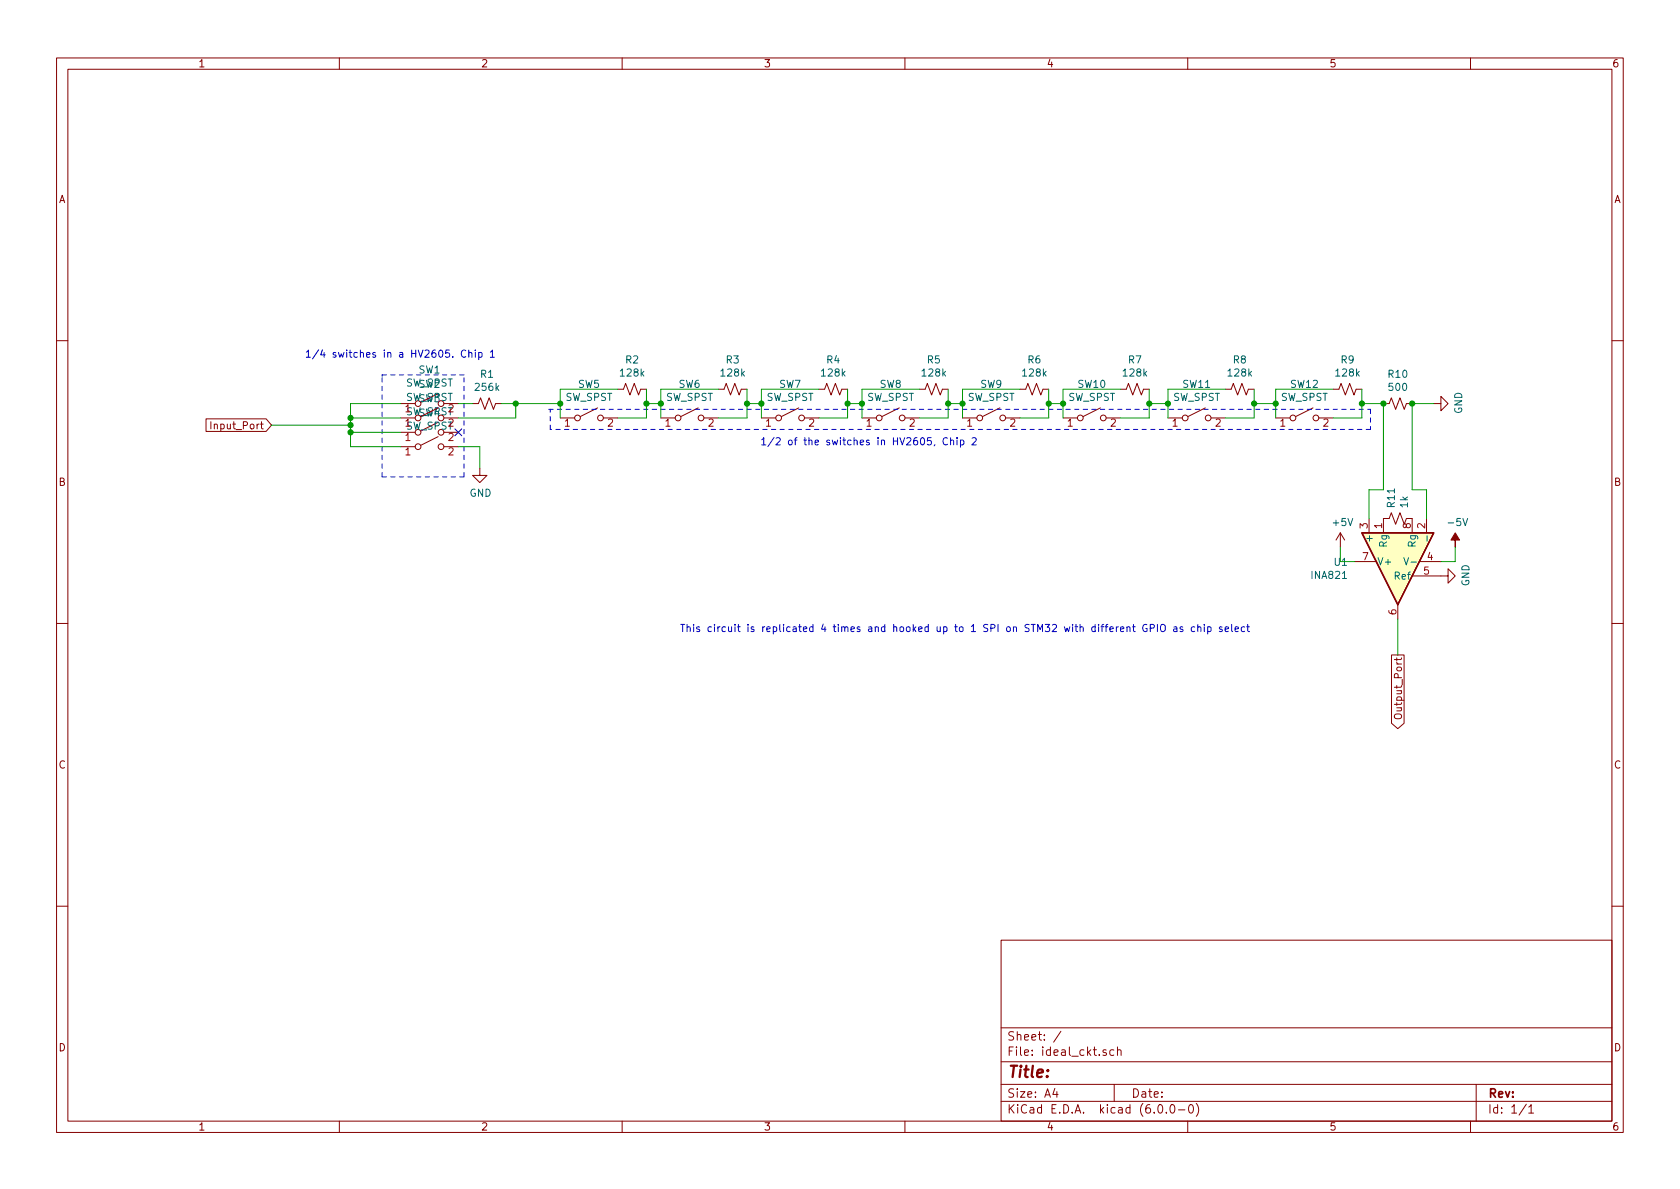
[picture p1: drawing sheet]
<svg xmlns="http://www.w3.org/2000/svg" width="297mm" height="210mm" viewBox="0 0 297 210" stroke-linecap="round" stroke-linejoin="round" font-family="sans-serif">
<g fill="none" stroke="#840000" stroke-width=".18">
<path d="M10 10.2h277v190.1h-277zM12 12.2h273v186.1h-273zM60 10.2v2M110 10.2v2M160 10.2v2M210 10.2v2M260 10.2v2M10 60.2h2M36.4 74.1h10.7l.9 1.1-.9 1.1h-10.7zM37.3 74.6v1.2M70.9 71.4h2.5M70.9 73.9h2.5"/>
<path d="M70.9 76.4h2.5M70.9 79h2.5M77.5 74.7l-3.1 1.5M77.5 77.2l-3.1 1.5M77.5 69.6l-3.1 1.5M77.5 72.1l-3.1 1.6M78.5 71.4h2.5M78.5 73.9h2.5M78.5 76.4h2.5M78.5 79h2.5M83.6 71.4h1l.4-1 .7 2 .8-2 .7 2 .4-1h1M99.1 73.9h2.5"/>
<path d="M105.7 72.1l-3.1 1.6M106.7 73.9h2.5M109.2 68.8h1l.4-1 .8 2 .7-2 .8 2 .4-1h1M116.8 73.9h2.6M123.4 72.1l-3 1.6M124.5 73.9h2.5M127 68.8h1l.4-1 .8 2 .7-2 .8 2 .4-1h1M134.6 73.9h2.6M141.2 72.1l-3 1.6M142.2 73.9h2.6M144.8 68.8h1l.4-1 .7 2 .8-2 .8 2 .3-1h1.1M152.4 73.9h2.5"/>
<path d="M159 72.1l-3 1.6M160 73.9h2.6M162.6 68.8h1l.4-1 .7 2 .8-2 .7 2 .4-1h1M170.2 73.9h2.5M176.8 72.1l-3.1 1.6M177.8 73.9h2.5M180.3 68.8h1.1l.3-1 .8 2 .8-2 .7 2 .4-1h1M188 73.9h2.5M194.6 72.1l-3.1 1.6M195.6 73.9h2.5M198.1 68.8h1l.4-1 .8 2 .7-2 .8 2 .4-1h1M206.5 73.9h2.5"/>
<path d="M213.1 72.1l-3 1.6M214.1 73.9h2.6M216.7 68.8h1l.4-1 .7 2 .8-2 .7 2 .4-1h1M225.6 73.9h2.5M232.2 72.1l-3.1 1.6M233.2 73.9h2.5M235.7 68.8h1l.4-1 .8 2 .7-2 .8 2 .4-1h1M244.6 71.4h1l.4-1 .8 2 .7-2 .8 2 .4-1h1M253.5 71.4h1.3v-1.3l1.2 1.3-1.2 1.2v-1.2M285 60.2h2M84.8 82.8v1.3h1.3l-1.3 1.2-1.2-1.2h1.2M237 94.2l-.8 1.3"/>
<path d="M237 94.2v2.6M237 94.2l.7 1.3M239.5 99.3h3.8M242.1 91.7v2.5M244.6 94.2v-2.5h1l.4-1 .8 2 .7-2 .8 2 .4-1h1v2.5M251 99.3h3.8M252.2 91.7v2.5M10 110.2h2M246 115.8h2.3v12.1l-1.2 1-1.1-1zM247 116.3v.5M247.1 106.9v2.6M247.8 116.3l-.2 .3h-1.1"/>
<path d="M249.7 101.8h6.3v-1.2l1.3 1.2-1.3 1.3v-1.3M285 110.2h2M246.7 126.3a.85 .85 0 0 1 1.1 .3 .43 .43 0 0 1-.4 .5h-.4a.43 .43 0 0 1-.5-.3 .43 .43 0 0 1 .2-.5zM10 160.2h2M177 166.3h108v32h-108zM285 160.2h2M60 198.3v2M110 198.3v2M160 198.3v2M177 194.8h108M177 191.8h108M177 187.8h108"/>
<path d="M177 181.8h108M186.5 192.5l-.4 1h1M186.9 193v1M187.6 182.4l-1.3 1.9M195.6 185.7l-.4-.1-.2 .2 .1 .3 .5 .1v.4h-.6M196.9 185.7l-.4-.1-.3 .3v.4l.2 .3h.5M197 191.8v3M197.6 185.8l.2-.2 .3 .1 .1 .9M197.6 185.1v1.5M204.9 195.4l.2-.1a.81 .81 0 0 1 .6 .7 .81 .81 0 0 1-.3 .8h-.2a.81 .81 0 0 1-.6-.6 .81 .81 0 0 1 .3-.8zM206.2 196.7v.1M207.1 195.4l.1-.1a.81 .81 0 0 1 .6 .7 .81 .81 0 0 1-.3 .8h-.1a.81 .81 0 0 1-.6-.6 .81 .81 0 0 1 .3-.8z"/>
<path d="M208.4 196.3h1.1M210 198.3v2M210.4 195.4l.1-.1a.81 .81 0 0 1 .6 .7 .81 .81 0 0 1-.3 .8h-.2a.81 .81 0 0 1-.5-.6 .81 .81 0 0 1 .3-.8zM211.5 195.1a1.72 1.72 0 0 1 0 2.3M260 198.3v2M261 191.8v6.5M269.9 195.3l-1.3 1.9M270.3 195.8l.4-.5v1.5M270.3 196.8h.9"/>
<circle cx="73.9" cy="79" r=".51"/>
<circle cx="73.9" cy="71.4" r=".51"/>
<circle cx="73.9" cy="73.9" r=".51"/>
<circle cx="73.9" cy="76.4" r=".51"/>
<circle cx="78" cy="71.4" r=".51"/>
<circle cx="78" cy="76.4" r=".51"/>
<circle cx="78" cy="79" r=".51"/>
<circle cx="78" cy="73.9" r=".51"/>
<circle cx="102.1" cy="73.9" r=".51"/>
<circle cx="106.2" cy="73.9" r=".51"/>
<circle cx="119.9" cy="73.9" r=".51"/>
<circle cx="124" cy="73.9" r=".51"/>
<circle cx="137.7" cy="73.9" r=".51"/>
<circle cx="141.7" cy="73.9" r=".51"/>
<circle cx="155.4" cy="73.9" r=".51"/>
<circle cx="159.5" cy="73.9" r=".51"/>
<circle cx="173.2" cy="73.9" r=".51"/>
<circle cx="177.3" cy="73.9" r=".51"/>
<circle cx="191" cy="73.9" r=".51"/>
<circle cx="195.1" cy="73.9" r=".51"/>
<circle cx="209.6" cy="73.9" r=".51"/>
<circle cx="213.6" cy="73.9" r=".51"/>
<circle cx="228.6" cy="73.9" r=".51"/>
<circle cx="232.7" cy="73.9" r=".51"/>
</g>
<path d="M240.8 94.2h12.7l-6.4 12.7z" fill="#ffffc2" stroke="#ffffc2" stroke-width=".18"/>
<path d="M240.8 94.2h12.7l-6.4 12.7z" fill="none" stroke="#840000" stroke-width=".25"/>
<path d="M73.2 72.1l.3 1.3 .2-.9 .3 .9 .3-1.3M78.9 72.2l-.5-.1-.2 .1v.4l.6 .2 .1 .3-.3 .3-.4-.1M248.2 98.6l.4 1.3 .5-1.3M249.5 99.4h.9M252.3 94.7v1" fill="none" stroke="#006464" stroke-width=".18"/>
<path d="M257.3 94.2l.8 1.3h-.8v1.3v-1.3h-.8z" fill="#840000" stroke="#840000" stroke-width=".18"/>
<g fill="none" stroke="#0000c2" stroke-width=".18">
<path d="M82.3 62a.6 .6 0 0 0-.8 .4 .6 .6 0 0 0 .6 .8l.2-.1M82.9 62.4l.2-.1 .3 .1v.8M82.9 61.9v1.3M84 61.9v.1M84 62.3v.9M84.6 62.4l.4-.1 .3 .3-.2 .5h-.5M84.6 62.3v1.3M86.7 62.3l.4-.4v1.3M86.7 63.2h.7M164.6 77.4h-.6v.6l.1-.1h.5l.1 .2-.1 .4-.2 .2-.4-.2M165.3 78.6l-.1 .2M167.5 77.5a.6 .6 0 0 0-.8 .4 .6 .6 0 0 0 .6 .8l.2-.2"/>
<path d="M168.1 77.9l.1-.1 .4 .1v.8M168.1 77.4v1.3M169.2 77.4v.1M169.2 77.8v.9M169.8 77.9l.4-.1 .2 .3-.1 .5h-.5M169.8 77.8v1.3M171.9 77.5l.5-.1 .2 .4-.8 .9h.8M199.3 111l.1-.2 .3 .1 .1 .8M200.2 110.8h.5M200.4 110.4v1.1l.3 .2M202.8 110.5a.59 .59 0 0 0-.8 .6 .59 .59 0 0 0 .8 .5v-.5h-.2M203.4 111.1l.6-.1 .1-.2-.1-.3-.6-.1v1.3"/>
<path d="M204.6 110.4v1.3M205.4 110.5l.1-.1a.43 .43 0 0 1 .5 .4v.5a.42 .42 0 0 1-.4 .4 .42 .42 0 0 1-.4-.4v-.5zM207.5 110.9h.5l.1 .8M208.1 111.1l-.4 .1-.2 .2 .2 .3 .4-.1M209.1 110.9l-.3-.1-.2 .2 .1 .2 .4 .1v.3h-.5M211.2 110.9l-.3-.1-.3 .3 .2 .5h.4M211.8 111l.2-.2 .3 .1v.8M211.8 110.4v1.3M212.9 110.4v.1M212.9 110.8v.9M213.5 110.9l.4-.1 .2 .3-.1 .5h-.5M213.5 110.8v1.3"/>
<path d="M216.1 110.9l-.3-.1-.2 .2v.2l.5 .1v.3h-.5M216.6 111.3l.6-.2v-.2l-.4-.1-.2 .2 .1 .6h.5M217.8 110.4v1.1l.1 .2M218.4 111.3l.6-.2-.1-.2-.3-.1-.2 .2v.6h.5M220.1 110.9l-.4-.1-.2 .3 .1 .5h.5M220.4 110.8h.5M220.6 110.4v1.1l.3 .2"/>
</g>
<path d="M67.6 66.3v.2M67.6 66.8v17.5M82 66.3h-14.4M97 72.4h145.3M97.3 75.9v-3.5M242.3 75.9h-145M242.3 72.4v3.5M67.6 84.3h14.4M82 84.3v-18" fill="none" stroke="#0000c2" stroke-width=".18" stroke-dasharray=".8 .8"/>
<g fill="none" stroke="#009600" stroke-width=".18">
<path d="M48 75.2h14M62 73.9h8.9M62 76.4h8.9M70.9 71.4h-8.9v7.6h8.9M81 71.4h2.6M81 79h3.8v3.8M88.6 71.4h10.5M91.2 71.4v2.5h-10.2M109.2 68.8h-10.1v5.1M114.3 68.8v5.1h-5.1M114.3 71.4h2.5M127 68.8h-10.2v5.1"/>
<path d="M132.1 68.8v5.1h-5.1M132.1 71.4h2.5M144.8 68.8h-10.2v5.1M149.9 68.8v5.1h-5.1M149.9 71.4h2.5M162.6 68.8h-10.2v5.1M167.6 68.8v5.1h-5M167.6 71.4h2.6M180.3 68.8h-10.1v5.1M185.4 68.8v5.1h-5.1M185.4 71.4h2.6M198.1 68.8h-10.1v5.1"/>
<path d="M203.2 68.8v5.1h-5.1M203.2 71.4h3.3M216.7 68.8h-10.2v5.1M221.7 68.8v5.1h-5M221.7 71.4h3.9M235.7 68.8h-10.1v5.1M240.8 68.8v5.1h-5.1M240.8 71.4h3.8v15.2h-2.5v5.1M253.5 71.4h-3.8v15.2h2.5v5.1M237 96.8v2.5h2.5M257.3 96.8v2.5h-2.5M247.1 109.5v6.3"/>
</g>
<path d="M80.4 75.8l1.2 1.3M81.6 75.8l-1.2 1.3" fill="none" stroke="#000084" stroke-width=".18"/>
<g fill="#009600" stroke="#009600" stroke-width=".18">
<circle cx="91.2" cy="71.4" r=".46"/>
<circle cx="62" cy="76.4" r=".46"/>
<circle cx="62" cy="73.9" r=".46"/>
<circle cx="62" cy="75.2" r=".46"/>
<circle cx="99.1" cy="71.4" r=".46"/>
<circle cx="185.4" cy="71.4" r=".46"/>
<circle cx="188" cy="71.4" r=".46"/>
<circle cx="170.2" cy="71.4" r=".46"/>
<circle cx="152.4" cy="71.4" r=".46"/>
<circle cx="167.6" cy="71.4" r=".46"/>
<circle cx="240.8" cy="71.4" r=".46"/>
<circle cx="225.6" cy="71.4" r=".46"/>
<circle cx="221.7" cy="71.4" r=".46"/>
<circle cx="206.5" cy="71.4" r=".46"/>
<circle cx="203.2" cy="71.4" r=".46"/>
<circle cx="149.9" cy="71.4" r=".46"/>
<circle cx="132.1" cy="71.4" r=".46"/>
<circle cx="134.6" cy="71.4" r=".46"/>
<circle cx="116.8" cy="71.4" r=".46"/>
<circle cx="114.3" cy="71.4" r=".46"/>
<circle cx="249.7" cy="71.4" r=".46"/>
<circle cx="244.6" cy="71.4" r=".46"/>
</g>
<text font-size="2.8" fill="#840000" x="178" y="190.6">Title:</text>
<g font-size="2.1" fill="#840000">
<text x="178" y="184">Sheet: /</text>
<text x="178" y="186.7">File: ideal_ckt.sch</text>
<text x="178" y="196.9">KiCad E.D.A. kicad (6.0.0-0)</text>
<text x="178" y="194.1">Size: A4</text>
<text x="200" y="194.1">Date:</text>
<text x="263" y="194.1">Rev:</text>
<text x="263" y="196.9">Id: 1/1</text>
</g>
<g font-size="1.8" fill="#840000">
<text x="35" y="11.9">1</text>
<text x="85" y="11.9">2</text>
<text x="135" y="11.9">3</text>
<text x="185" y="11.9">4</text>
<text x="235" y="11.9">5</text>
<text x="285" y="11.9">6</text>
<text x="10.3" y="35.9">A</text>
<text x="285.3" y="35.9">A</text>
<text x="37.9" y="75.9">Input_Port</text>
<text x="10.3" y="85.9">B</text>
<text x="285.3" y="85.9">B</text>
<text x="247.9" y="126.5" transform="rotate(-90 247.9 126.5)">Output_Port</text>
<text x="10.3" y="135.9">C</text>
<text x="285.3" y="135.9">C</text>
<text x="10.3" y="185.9">D</text>
<text x="285.3" y="185.9">D</text>
<text x="35" y="199.9">1</text>
<text x="85" y="199.9">2</text>
<text x="135" y="199.9">3</text>
<text x="185" y="199.9">4</text>
<text x="235" y="199.9">5</text>
<text x="285" y="199.9">6</text>
</g>
<g font-size="1.8" fill="#0000c2">
<text x="53.8" y="63.2">1/4 switches in a HV2605. Chip 1</text>
<text x="134.4" y="78.7">1/2 of the switches in HV2605, Chip 2</text>
<text x="120.1" y="111.7">This circuit is replicated 4 times and hooked up to 1 SPI on STM32 with different GPIO as chip select</text>
</g>
<g font-size="1.8" fill="#006464">
<text x="110.6" y="64.3">R2</text>
<text x="128.4" y="64.3">R3</text>
<text x="146.2" y="64.3">R4</text>
<text x="164" y="64.3">R5</text>
<text x="181.7" y="64.3">R6</text>
<text x="199.5" y="64.3">R7</text>
<text x="218.1" y="64.3">R8</text>
<text x="237.1" y="64.3">R9</text>
<text x="71.7" y="68.3">SW_SPST</text>
<text x="71.7" y="70.9">SW_SPST</text>
<text x="74" y="71.1">SW3</text>
<text x="74" y="66">SW1</text>
<text x="74" y="68.6">SW2</text>
<text x="84.1" y="69.1">256k</text>
<text x="85" y="66.8">R1</text>
<text x="99.9" y="70.9">SW_SPST</text>
<text x="102.2" y="68.6">SW5</text>
<text x="109.8" y="66.6">128k</text>
<text x="117.7" y="70.9">SW_SPST</text>
<text x="120" y="68.6">SW6</text>
<text x="127.6" y="66.6">128k</text>
<text x="135.5" y="70.9">SW_SPST</text>
<text x="137.8" y="68.6">SW7</text>
<text x="145.4" y="66.6">128k</text>
<text x="153.3" y="70.9">SW_SPST</text>
<text x="155.6" y="68.6">SW8</text>
<text x="163.1" y="66.6">128k</text>
<text x="171" y="70.9">SW_SPST</text>
<text x="173.3" y="68.6">SW9</text>
<text x="180.9" y="66.6">128k</text>
<text x="188.8" y="70.9">SW_SPST</text>
<text x="190.6" y="68.6">SW10</text>
<text x="198.7" y="66.6">128k</text>
<text x="207.4" y="70.9">SW_SPST</text>
<text x="209.2" y="68.6">SW11</text>
<text x="217.2" y="66.6">128k</text>
<text x="226.4" y="70.9">SW_SPST</text>
<text x="228.2" y="68.6">SW12</text>
<text x="236.3" y="66.6">128k</text>
<text x="245.5" y="66.8">R10</text>
<text x="245.7" y="69.1">500</text>
<text x="71.7" y="76">SW_SPST</text>
<text x="74" y="73.7">SW4</text>
<text x="258.5" y="73.2" transform="rotate(-90 258.5 73.2)">GND</text>
<text x="83" y="87.8">GND</text>
<text x="246.6" y="89.7" transform="rotate(-90 246.6 89.7)">R11</text>
<text x="248.9" y="89.7" transform="rotate(-90 248.9 89.7)">1k</text>
<text x="235.8" y="93">+5V</text>
<text x="242.7" y="95.4" transform="rotate(-90 242.7 95.4)">+</text>
<text x="256.3" y="93">-5V</text>
<text x="235.9" y="100">U1</text>
<text x="243.5" y="99.9">V+</text>
<text x="245.2" y="96.7" transform="rotate(-90 245.2 96.7)">Rg</text>
<text x="250.3" y="96.7" transform="rotate(-90 250.3 96.7)">Rg</text>
<text x="232" y="102.4">INA821</text>
<text x="246.7" y="102.5">Ref</text>
<text x="259.8" y="103.7" transform="rotate(-90 259.8 103.7)">GND</text>
</g>
<g font-size="1.8" fill="#a90000">
<text x="71.6" y="78">1</text>
<text x="71.6" y="72.9">1</text>
<text x="71.6" y="75.4">1</text>
<text x="79.3" y="78">2</text>
<text x="79.3" y="72.9">2</text>
<text x="79.3" y="75.4">2</text>
<text x="99.8" y="75.4">1</text>
<text x="107.5" y="75.4">2</text>
<text x="117.6" y="75.4">1</text>
<text x="125.2" y="75.4">2</text>
<text x="135.4" y="75.4">1</text>
<text x="143" y="75.4">2</text>
<text x="153.2" y="75.4">1</text>
<text x="160.8" y="75.4">2</text>
<text x="171" y="75.4">1</text>
<text x="178.6" y="75.4">2</text>
<text x="188.7" y="75.4">1</text>
<text x="196.4" y="75.4">2</text>
<text x="207.3" y="75.4">1</text>
<text x="214.9" y="75.4">2</text>
<text x="226.3" y="75.4">1</text>
<text x="234" y="75.4">2</text>
<text x="71.6" y="80.5">1</text>
<text x="79.3" y="80.5">2</text>
<text x="241.8" y="93.5" transform="rotate(-90 241.8 93.5)">3</text>
<text x="244.3" y="93.5" transform="rotate(-90 244.3 93.5)">1</text>
<text x="249.4" y="93.5" transform="rotate(-90 249.4 93.5)">8</text>
<text x="252" y="93.5" transform="rotate(-90 252 93.5)">2</text>
<text x="240.9" y="99.1">7</text>
<text x="251.7" y="101.6">5</text>
<text x="252.4" y="99.1">4</text>
<text x="246.9" y="108.7" transform="rotate(-90 246.9 108.7)">6</text>
</g>
</svg>
